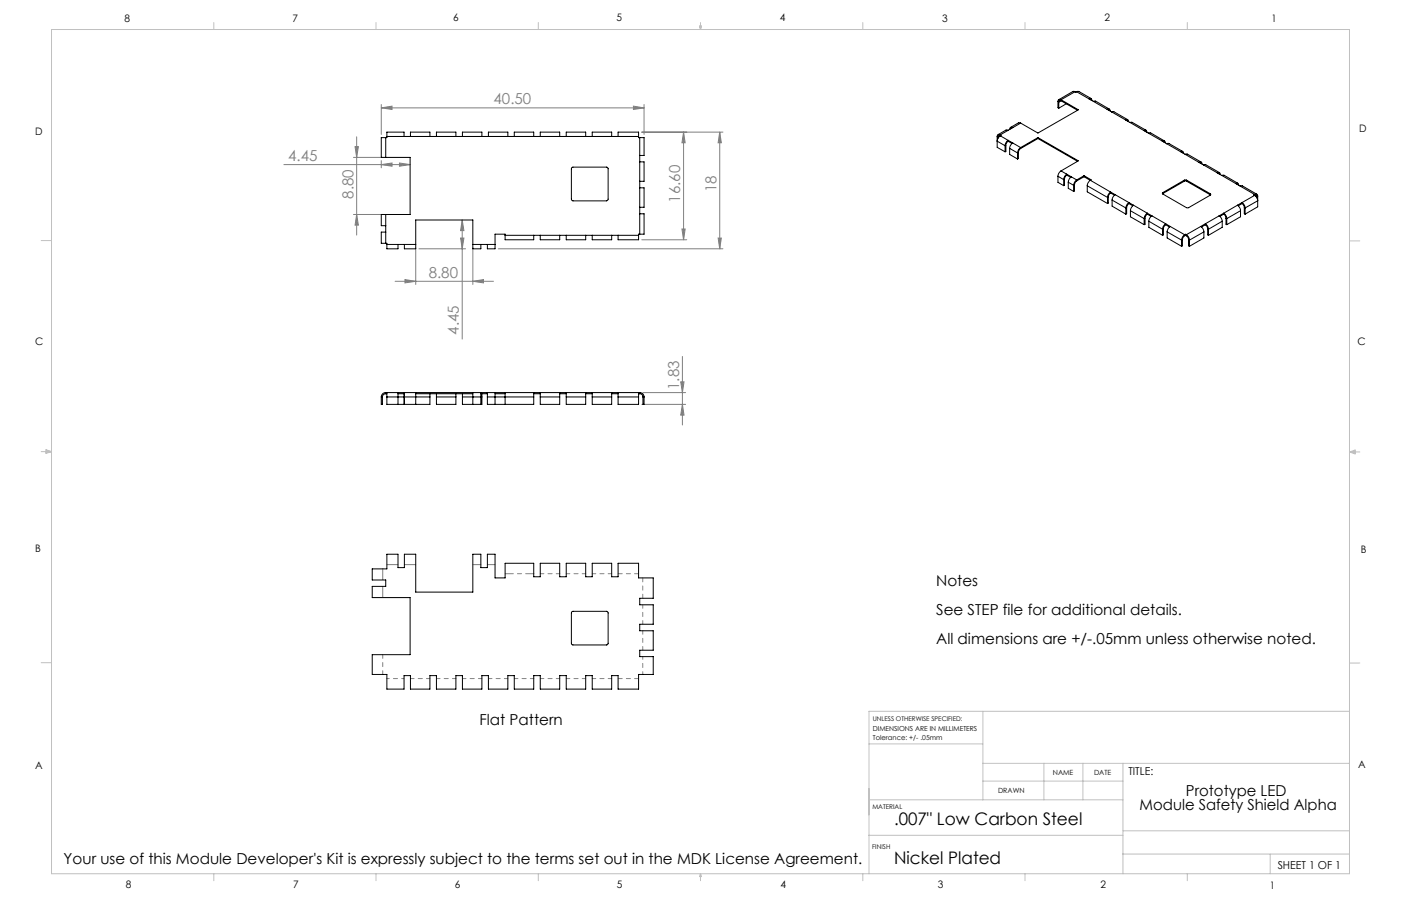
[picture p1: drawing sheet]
<svg xmlns="http://www.w3.org/2000/svg" width="432mm" height="279mm" viewBox="0 0 432 279" stroke-linecap="round" stroke-linejoin="round" font-family="sans-serif">
<g fill="none" stroke="#808080" stroke-width=".31">
<path d="M117.5 33.3l3.3-.6v1.1zM117.5 32.2v9.3M117.5 33.3h81M195.2 32.7l3.3 .6-3.3 .5zM198.5 32.2v9.3M87.5 50.8h38.9M108.9 48.5h9M109.4 45.2h1.1l-.6 3.3zM109.9 42.2v30.3M117.5 49.5v2.3M117.5 50.8l3.3-.5v1zM123.1 50.3l3.3 .5-3.3 .5z"/>
<path d="M197.8 40.7h25M210.7 40.7l.5 3.3h-1zM210.7 40.7v33.2M221.8 40.7l.5 3.3h-1zM221.8 40.7v36M108.9 66.1h9M109.9 66.1l.6 3.3h-1.1zM128.1 76.4v11.3M129.1 76.7h14.4M142 73.4h1l-.5 3.3zM142.5 67.8l.5 3.3h-1zM142.5 67.8v36.8"/>
<path d="M145.7 76.4v11.3M153.6 76.7h69.2M197.8 73.9h13.9M210.2 70.6h1l-.5 3.3zM221.3 73.4h1l-.5 3.3zM121.8 86.7h30.3M124.8 86.2l3.3 .5-3.3 .5zM145.7 86.7l3.3-.5v1zM209.8 117.8h1l-.5 3.3zM210.3 109.9v21.2M197.8 124.7h13.5M198.2 121.1h13.1"/>
<path d="M210.3 124.7l.5 3.3h-1z"/>
</g>
<g fill="none" stroke="#c0c0c0" stroke-width=".31">
<path d="M15.9 9.1h400v260.4h-400zM65.9 6.9v2.2M115.9 6.9v2.2M165.9 6.9v2.2M215.6 8h.6l-.3 1.1zM215.7 8l.2 1.1M215.9 6.9v2.2M216 8l-.1 1.1M265.9 6.9v2.2M315.9 6.9v2.2M365.9 6.9v2.2M12.7 74.2h3.2"/>
<path d="M415.9 74.3h3.2M12.7 139.3h3.2M14.2 139.1l1.7 .2M14.2 138.7l1.7 .6-1.7 .5zM15.9 139.3l-1.7 .3M415.9 139.4h3.2M415.9 139.4l1.8-.6v1.2zM415.9 139.4l1.8 .3M417.7 139.2l-1.8 .2M12.7 204.4h3.2M302.9 219.4v27.3M415.9 204.5h3.2"/>
<path d="M415.9 219.4h-148.1v50.1M267.8 229.4h35.1M302.9 235.4h113M321.7 235.4v11.3M333.8 235.4v11.3M346.1 235.4v34.1M267.8 246.7h78.3M267.8 257.6h78.3M302.9 240.9h43.2M346.1 256.2h69.8M65.9 269.5v2.1M115.9 269.5v2.1"/>
<path d="M165.9 269.5v2.1M215.9 269.5v2.1M215.9 269.5l.3 .8h-.6zM265.9 269.5v2.1M315.9 269.5v2.1M345.9 263.4h70M365.9 269.5v2.1M391.5 263.4v6.1"/>
</g>
<path d="M190.5 176.9h6.3M198.1 178.2v6.3M196.8 209.3h-6.3" fill="none" stroke="#808080" stroke-width=".31" stroke-dasharray="15.2 1.3 1.3 1.3" stroke-dashoffset="14"/>
<g fill="none" stroke="#808080" stroke-width=".31" stroke-dasharray="15.2 1.3 1.3 1.3" stroke-dashoffset="14.1">
<path d="M166.5 176.9h6M174.5 176.9h6M182.5 176.9h6M198.1 186.5v6M198.1 194.5v6M118 208v-6.1M132.5 209.3h-6M140.5 209.3h-6M148.5 209.3h-6M156.5 209.3h-6M164.5 209.3h-6M172.5 209.3h-6"/>
<path d="M180.5 209.3h-6M188.5 209.3h-6"/>
</g>
<path d="M155.7 176.9h8.8" fill="none" stroke="#808080" stroke-width=".31" stroke-dasharray="15.2 1.3 1.3 1.3" stroke-dashoffset="12.7"/>
<path d="M118 178.8v-3.4M119.2 174.1h3.5M124.7 174.1h3.4M145.7 174.1h2.5M150.2 174.1h2.4M118 184.3v-3.5" fill="none" stroke="#808080" stroke-width=".31" stroke-dasharray="15.2 1.3 1.3 1.3"/>
<path d="M124.5 209.3h-5.3" fill="none" stroke="#808080" stroke-width=".31" stroke-dasharray="15.2 1.3 1.3 1.3" stroke-dashoffset="14.5"/>
<path d="M198.1 202.5v5.5" fill="none" stroke="#808080" stroke-width=".31" stroke-dasharray="15.2 1.3 1.3 1.3" stroke-dashoffset="14.4"/>
<g fill="#808080">
<path d="M145.7 86.7l3.3-.5v1zM124.8 86.2l3.3 .5-3.3 .5z"/>
<path d="M117.5 33.3l3.3-.6v1.1zM195.2 32.7l3.3 .6-3.3 .5z"/>
<path d="M123.1 50.3l3.3 .5-3.3 .5zM117.5 50.8l3.3-.5v1z"/>
<path d="M210.3 124.7l.5 3.3h-1zM209.8 117.8h1l-.5 3.3zM142 73.4h1l-.5 3.3zM142.5 67.8l.5 3.3h-1zM221.3 73.4h1l-.5 3.3zM221.8 40.7l.5 3.3h-1zM210.2 70.6h1l-.5 3.3zM210.7 40.7l.5 3.3h-1z"/>
<path d="M109.9 66.1l.6 3.3h-1.1zM109.4 45.2h1.1l-.6 3.3z"/>
</g>
<g fill="none" stroke="#000" stroke-width=".31">
<path d="M311.8 39.6l-.3 .1M312.1 39.4a.58 .58 0 0 0-.6-.1 .58 .58 0 0 0-.3 .6M312.1 39.4l-1.4 .8M314.6 38l-.7-.1-2.4 1.4M314.6 38l-2.5 1.4M326.1 31.3v1.9l.2 .2M326.1 31.3l.2 .2M326.3 31.5v1.9M327 30.8a.6 .6 0 0 0-.6-.1 .6 .6 0 0 0-.3 .6M327 31.1a.42 .42 0 0 0-.5-.1 .42 .42 0 0 0-.2 .5M327 30.8l5.4 3.1-12.5 7.1-5.3-3M327 30.8v.3"/>
<path d="M327 31.1l5.1 2.9M327 31.1l-.7 .4M328.6 32l-2.3 1.4M331.3 28.3l-.6-.1-4.3 2.5M331.3 28.3l-4.3 2.5M331.3 28.3h.5M331.8 28.3l.7-.1 3.8 2.2M331.8 28.3l3.8 2.1M335.6 30.4a.57 .57 0 0 1 .7 0 .57 .57 0 0 1 .2 .6M335.6 30.4l1.4 .9M335.9 30.7l.3 .1M337 31.3l.7-.1 4.2 2.5"/>
<path d="M337 31.3l4.2 2.4M341.2 33.7a.58 .58 0 0 1 .7 0 .58 .58 0 0 1 .3 .6M341.2 33.7l7.1 4.1M341.6 33.9l.2 .2M342.7 34.5l.5-.1 4.4 2.5M346.9 37a.58 .58 0 0 1 .7-.1 .58 .58 0 0 1 .2 .6M347.2 37.2l.3 .1M348.3 37.8l.5-.1 4.4 2.5M348.3 37.8l4.2 2.5M118.9 42.4h-1.4v6.1h1.4M118.9 42.4v6.1M118.9 48.5h7.5v17.6h-7.5"/>
<path d="M119.2 42.1v-1.4h5.3v1.4M119.2 42.1v.3h-.3M119.2 42.1h77.6M126.5 42.1v-1.4h6v1.4M134.5 42.1v-1.4h6v1.4M142.5 42.1v-1.4h6v1.4M150.5 42.1v-1.4h6v1.4M158.5 42.1v-1.4h6v1.4M166.5 42.1v-1.4h6v1.4M174.5 42.1v-1.4h6v1.4M176.2 51.7l11-.1 .2 .4-.1 9.7-.4 .2h-10.3l-.4-.1zM182.5 42.1v-1.4h6v1.4"/>
<path d="M190.5 42.1v-1.4h6.3v1.4M196.8 42.1v.3h.4M197.2 42.4h1.3v5.5h-1.3M197.2 49.9h1.3v6h-1.3M197.2 57.9h1.3v6h-1.3M197.2 42.4v29.8M307.3 42.2v3.2l2.5 1.4M307.3 42.2l.3 .1M307.6 42.3v.4M308.3 41.9l-.7 .7-.3 .9 2.5 1.4M308.3 41.6a.58 .58 0 0 0-.7-.1 .58 .58 0 0 0-.3 .7M308.3 41.9a.44 .44 0 0 0-.5-.1 .44 .44 0 0 0-.2 .5"/>
<path d="M308.3 41.9l2.4 1.4M308.3 41.6l.2 .1-.2 .2M308.3 41.6v.3M308.3 41.9l-.7 .4M309.8 44.9v1.9M310.7 43.3l-.6 .7-.3 .9M310.7 43.6l-.6 .8-.1 2.3-.2 .1M310.7 40.2l-.6-.1-2.5 1.4M310.7 43.3l1.4 .8M310.7 40.2l-2.4 1.4M310.7 43.3v.3M310.7 43.6l1.2 .6"/>
<path d="M311.2 45.8l2.4 1.4M311.2 45.8v1.8l2.4 1.4M312.1 44.1l-.6 .7-.3 1M312.1 44.1l2.5 1.4M313.6 47.2v1.8M313.9 47l-.3 .2M313.9 47v1.9l-.3 .1M314.6 45.5l-.7 .7-.3 1M314.6 45.8l-.5 .5-.2 .7M314.6 45.5v.3M319.9 42.4l12.5 7.2-5.4 3.1M319.9 42.4l-5.3 3.1"/>
<path d="M319.9 42.4v.3M319.9 42.7l12.2 7M319.9 42.7l-5.3 3.1M326.1 54.4l1.7 1M326.1 54.4v1.8l1.7 1.1M327 52.7l-.6 .7-.3 1M327 52.7l1.8 1M327.8 55.4v1.9M328.8 54l-.7 1.1v2l-.3 .2M328.8 53.7l-.7 .7-.3 1M328.8 53.7l3.1 1.8M328.8 53.7v.3"/>
<path d="M328.8 54l1.2 .7M329.2 56.2l1.7 .9M329.2 56.2v1.9l1.7 .9M330.2 54.5l-.7 .7-.3 1M330.9 57.1v1.9M331.2 57l-.3 .1M331.2 57v1.9l-.3 .1M331.9 55.5l-.7 .7-.3 .9M331.9 55.8l-.5 .5-.2 .7M331.9 55.5v.3M334.1 54.2l2.2 1.3-1.1 1.1-.1 .7M334.1 54.5l8.2 4.7"/>
<path d="M334.1 54.2l-2.2 1.3M334.1 54.2v.3M334.1 54.5l-2.2 1.3M335.1 57.3v1.9l6.2 3.6M335.1 57.3l6.2 3.6M342.3 59.2l-.7 .7-.3 1M342.3 59.5l-.7 .9v2.2l-.3 .2M342.3 59.2l7.1 4.1M342.3 59.2v.3M342.3 59.5l1.2 .7M352.5 40.3a.6 .6 0 0 1 .7-.1 .6 .6 0 0 1 .3 .6M352.5 40.3l5.7 3.2"/>
<path d="M352.9 40.4l.3 .2M353.9 41.1l.7-.1 4.3 2.5M358.2 43.5a.6 .6 0 0 1 .7 0 .6 .6 0 0 1 .3 .6M358.2 43.5l1.4 .8M358.4 59.4v.4l7.4 4.3 .6-.1 6.7-3.9-.1-.3M358.4 59.4v.3M358.4 59.7l-.1 .1M358.5 43.7l.3 .2M359.6 44.3l.6-.1 4.3 2.5M359.6 44.3l4.3 2.5M363.9 46.8a.58 .58 0 0 1 .6-.1 .58 .58 0 0 1 .3 .6M363.9 46.8l1.4 .8"/>
<path d="M364.2 47l.3 .1M365 55.6h.7M365 55.9h.7M365 55.6l-6.6 3.8M365 55.6v.3M365 55.9l-6.6 3.8M365.3 47.6l.6-.1 4.3 2.5M365.3 47.6l4.2 2.5M365.7 55.6l7.3 4.2M365.7 55.6v.3M365.7 55.9l7.3 4.2M369.5 50.1a.59 .59 0 0 1 .7-.1 .59 .59 0 0 1 .3 .6"/>
<path d="M369.5 50.1l1.4 .8M369.9 50.2l.2 .2M370.9 50.9l.6-.2 4.3 2.5M370.9 50.9l5.7 3.2M373 59.8v.3M375.2 53.3a.58 .58 0 0 1 .7-.1 .58 .58 0 0 1 .2 .7M375.5 53.5l.3 .2M376.6 54.1l.7-.1 4.2 2.5M376.6 54.1l4.2 2.5M380.8 56.6a.58 .58 0 0 1 .7-.1 .58 .58 0 0 1 .3 .6M380.8 56.6l1.4 .8M381.2 56.8l.3 .1"/>
<path d="M382.2 57.4l.6-.1 4.5 2.6M382.2 57.4l4.5 2.6M386.7 60a.58 .58 0 0 1 .6-.1 .58 .58 0 0 1 .3 .6M386.7 60l-.3 .1 .3 .2M386.7 60v.3M118.9 71.6h-1.4v3.4h1.4M118.9 66.1h-1.4v3.5h1.4M118.9 75h.3v.4M118.9 66.1v8.9M119.2 75.4v1.3h3.5v-1.3M119.2 75.4h8.9M124.6 75.4v1.3h3.5v-1.3"/>
<path d="M128.1 75.4v-7.6h17.6v7.6M145.7 75.4v1.3h2.5v-1.3M145.7 75.4h6.9M150.2 75.4v1.3h2.4v-1.3M155.7 72.6v1.3h8.8v-1.3M155.7 72.6v-.4h-3.1v3.2M155.7 72.6h41.1M166.5 72.6v1.3h6v-1.3M174.5 72.6v1.3h6v-1.3M182.5 72.6v1.3h6v-1.3M190.5 72.6v1.3h6.3v-1.3M197.2 65.9h1.3v6.3h-1.3"/>
<path d="M197.2 72.2h-.4v.4M341.3 60.9v1.9M342.8 61.7l4.2 2.4M342.8 61.7v1.9l4.2 2.4M343.7 60l-.7 .7-.2 1M347 64.1v1.9M347.9 62.8v-.3l-.5 .5-.4 1.1M347.9 62.8l-.6 .9-.1 2.2-.2 .1M347.9 62.8l1.2 .7M348.4 65l4.2 2.4M348.4 65v1.9l4.2 2.4M349.4 63.3l-.7 .7-.3 1"/>
<path d="M349.4 63.3l4.2 2.5M352.6 67.4v1.9M353.6 66l-.6 .9-.1 2.2-.3 .2M353.6 65.8a2.02 2.02 0 0 0-1 1.6M353.6 65.8l5.7 3.2M353.6 65.8v.2M353.6 66l1.2 .7M354.1 68.2l4.2 2.5M354.1 68.2v1.9l4.2 2.5M355 66.6l-.6 .7-.3 .9M358.3 70.7v1.9M359.3 69l-.8 1-.2 .7"/>
<path d="M359.3 69.3l-.7 1.1v2l-.3 .2M359.3 69l1.4 .8M359.3 69v.3M359.3 69.3l1.2 .7M359.7 71.5l4.5 2.5M359.7 71.5v1.9l4.5 2.6M360.7 69.8l-.7 .8-.3 .9M360.7 69.8l4.4 2.6M364.2 74v2M364.4 73.9l-.2 .1M364.4 73.9v1.9l-.2 .2M365.1 72.4l-.5 .5-.4 1.1"/>
<path d="M365.1 72.7l-.6 .7-.1 .5M365.1 72.4v.3M365.4 72.2l.2 .2M365.4 72.2l-.3 .2M365.4 72.6l.2 .1M365.4 72.2v.4M365.4 72.6l-.3 .1M365.6 72.4l.6 .5 .4 1.1M365.6 72.7l.5 .5 .2 .7M365.6 72.4v.3M366.3 73.9l.3 .1M366.3 73.9v1.9l.3 .2"/>
<path d="M366.6 74v2M370.1 69.8a2.02 2.02 0 0 1 1 1.7M370.1 69.8l-4.5 2.6M371.1 71.5l-4.5 2.5M371.1 71.5v1.9l-4.5 2.6M371.5 69.3l.5 .5 .2 .7M371.5 69l.7 .7 .3 1M371.5 69l-1.4 .8M371.5 69v.3M371.5 69.3l-1.2 .7M372.2 70.5v1.9l.3 .2M372.2 70.5l.3 .2"/>
<path d="M372.5 70.7v1.9M373 60.1h.1M375.7 66.6l.7 .7 .3 .9M376.7 68.2l-4.2 2.5M376.7 68.2v1.9l-4.2 2.5M377.2 66l.6 .7 .1 .6M377.2 65.8l.6 .7 .3 .9M377.2 65.8l-5.7 3.2M377.2 65.8v.2M377.2 66l-1.2 .7M377.9 67.3l.2 .1M377.9 67.3v1.8l.2 .2"/>
<path d="M378.1 67.4v1.9M381.4 63.3l.8 .9 .1 .8M381.4 63.3l-4.2 2.5M382.3 65l-4.2 2.4M382.3 65v1.9l-4.2 2.4M382.8 62.8v-.3l.5 .5 .5 1.1M382.8 62.8l.6 .7 .1 .5M382.8 62.8l-1.2 .7M383.5 64l.3 .1M383.5 64v1.9l.3 .1M383.8 64.1v1.9M386.7 60.3l.6 .7 .3 .9-3.8 2.2"/>
<path d="M386.7 60.3a.42 .42 0 0 1 .5-.1 .42 .42 0 0 1 .2 .4M386.7 60.3l-5.3 3M386.7 60.3l.7 .3M387.4 60.6v.4M387.6 60.5v3.3l-3.8 2.2M387.6 60.5l-.2 .1M117.5 122.4h.4M117.5 122.4v2.3h.4v-2.3M118.9 121.4a1.02 1.02 0 0 0-1 1M118.9 121.1a1.33 1.33 0 0 0-1.4 1.3M118.9 121.1h78.3M118.9 121.4h.3"/>
<path d="M118.9 121.1v.3M119.2 121.1v1.3M119.2 122.4h5.3M119.2 122.4v2.3h5.3v-2.3M122.7 121.1v3.6M122.7 121.4h1.9M124.5 121.4v1M124.6 121.1v1.3M124.6 122.4h7.9M124.6 122.4v2.3h7.9v-2.3M128.1 121.1v3.6M128.1 121.4h17.6"/>
<path d="M132.5 121.4v1M134.5 121.4v1M134.5 122.4h6M134.5 122.4v2.3h6v-2.3M140.5 121.4v1M142.5 121.4v1M142.5 122.4h6M142.5 122.4v2.3h6v-2.3M145.7 121.1v3.6M148.2 121.1v3.6M148.2 121.4h2M148.5 121.4v1"/>
<path d="M150.2 121.1v1.3M150.2 122.4h14.3M150.2 122.4v2.3h14.3v-2.3M152.6 121.1v3.6M152.6 121.4h3.1M155.7 121.1v3.6M164.5 121.1v1.3M164.5 121.4h2M166.5 121.1v1.3M166.5 122.4h6M166.5 122.4v2.3h6v-2.3M172.5 121.1v1.3"/>
<path d="M172.5 121.4h2M174.5 121.1v1.3M174.5 122.4h6M174.5 122.4v2.3h6v-2.3M180.5 121.1v1.3M180.5 121.4h2M182.5 121.1v1.3M182.5 122.4h6M182.5 122.4v2.3h6v-2.3M188.5 121.1v1.3M188.5 121.4h2M190.5 121.1v1.3"/>
<path d="M190.5 122.4h6.3M190.5 122.4v2.3h6.3v-2.3M196.8 121.1v1.3M196.8 121.4h.4M197.2 121.4a.96 .96 0 0 1 1 1M197.2 121.1a1.33 1.33 0 0 1 1.3 1.3M197.2 121.1v.3M198.2 122.4h.3M198.2 122.4v2.3h.3v-2.3M114.7 175.4h4.5v-4.5h3.5v4.1h1.9v-4.1h3.5v11.7h17.6v-11.7h2.5v4.1h2v-4.1h2.4v7.3h3.1v-4.5h8.8v4.2h2v-4.2h6v4.2h2v-4.2h6v4.2h2v-4.2h6v4.2h2v-4.2h6.3v4.5h4.5v6.3h-4.1v2h4.1v6h-4.1v2h4.1v6h-4.1v2h4.1v5.5h-4.5v4.5h-6.3v-4.1h-2v4.1h-6v-4.1h-2v4.1h-6v-4.1h-2v4.1h-6v-4.1h-2v4.1h-6v-4.1h-2v4.1h-6v-4.1h-2v4.1h-6v-4.1h-2v4.1h-6v-4.1h-2v4.1h-6v-4.1h-2v4.1h-5.3v-4.5h-4.5v-6.1h11.7v-17.6h-11.7v-3.5h4.2v-1.9h-4.2zM176.2 188.7l11-.1 .2 .4-.1 9.7-.3 .2-10.8-.1z"/>
</g>
<g font-size="5.3">
<text x="275.5" y="254.4">.007&quot; Low Carbon Steel</text>
<text x="275.5" y="266.4">Nickel Plated</text>
</g>
<g font-size="4.7" fill="#808080">
<text x="152.1" y="32.2">40.50</text>
<text x="88.8" y="49.7">4.45</text>
<text x="220.8" y="59.3" transform="rotate(-90 220.8 59.3)">18</text>
<text x="108.9" y="61.3" transform="rotate(-90 108.9 61.3)">8.80</text>
<text x="209.7" y="62.6" transform="rotate(-90 209.7 62.6)">16.60</text>
<text x="132.1" y="85.7">8.80</text>
<text x="141.5" y="103.2" transform="rotate(-90 141.5 103.2)">4.45</text>
<text x="209.3" y="120.2" transform="rotate(-90 209.3 120.2)">1.83</text>
</g>
<g font-size="4.7">
<text x="288.5" y="180.6">Notes</text>
<text x="288.5" y="189.7">See STEP file for additional details.</text>
<text x="288.5" y="198.7">All dimensions are +/-.05mm unless otherwise noted.</text>
<text x="147.8" y="223.7">Flat Pattern</text>
<text x="365.5" y="245.4">Prototype LED</text>
<text x="351.3" y="249.9">Module Safety Shield Alpha</text>
<text x="19.6" y="266.4">Your use of this Module Developer's Kit is expressly subject to the terms set out in the MDK License Agreement.</text>
</g>
<g font-size="3.4">
<text x="347.8" y="239">TITLE:</text>
<text x="393.8" y="267.9">SHEET 1 OF 1</text>
</g>
<g font-size="3.2">
<text x="38.3" y="6.7">8</text>
<text x="90.2" y="6.7">7</text>
<text x="139.7" y="6.5">6</text>
<text x="190" y="6.5">5</text>
<text x="240.4" y="6.5">4</text>
<text x="290.4" y="6.7">3</text>
<text x="340.4" y="6.5">2</text>
<text x="391.9" y="6.7">1</text>
<text x="10.9" y="41.6">D</text>
<text x="418.9" y="40.7">D</text>
<text x="10.9" y="106.3">C</text>
<text x="418.4" y="106.4">C</text>
<text x="10.8" y="170.2">B</text>
<text x="419.4" y="170.6">B</text>
<text x="10.8" y="237.2">A</text>
<text x="418.6" y="236.8">A</text>
<text x="38.8" y="273.8">8</text>
<text x="90.4" y="273.8">7</text>
<text x="140.2" y="273.8">6</text>
<text x="190.1" y="273.9">5</text>
<text x="240.5" y="273.8">4</text>
<text x="289" y="273.9">3</text>
<text x="339.1" y="273.8">2</text>
<text x="391.4" y="274.1">1</text>
</g>
<g font-size="2.2">
<text x="324.5" y="239">NAME</text>
<text x="337.2" y="239">DATE</text>
<text x="307.6" y="244.5">DRAWN</text>
</g>
<g font-size="2.1">
<text x="269" y="225.6">DIMENSIONS ARE IN MILLIMETERS</text>
<text x="269" y="228.2">Tolerance: +/- .05mm</text>
</g>
<g font-size="2">
<text x="269" y="222.2">UNLESS OTHERWISE SPECIFIED:</text>
<text x="268.9" y="249.5">MATERIAL</text>
<text x="268.8" y="261.7">FINISH</text>
</g>
</svg>
